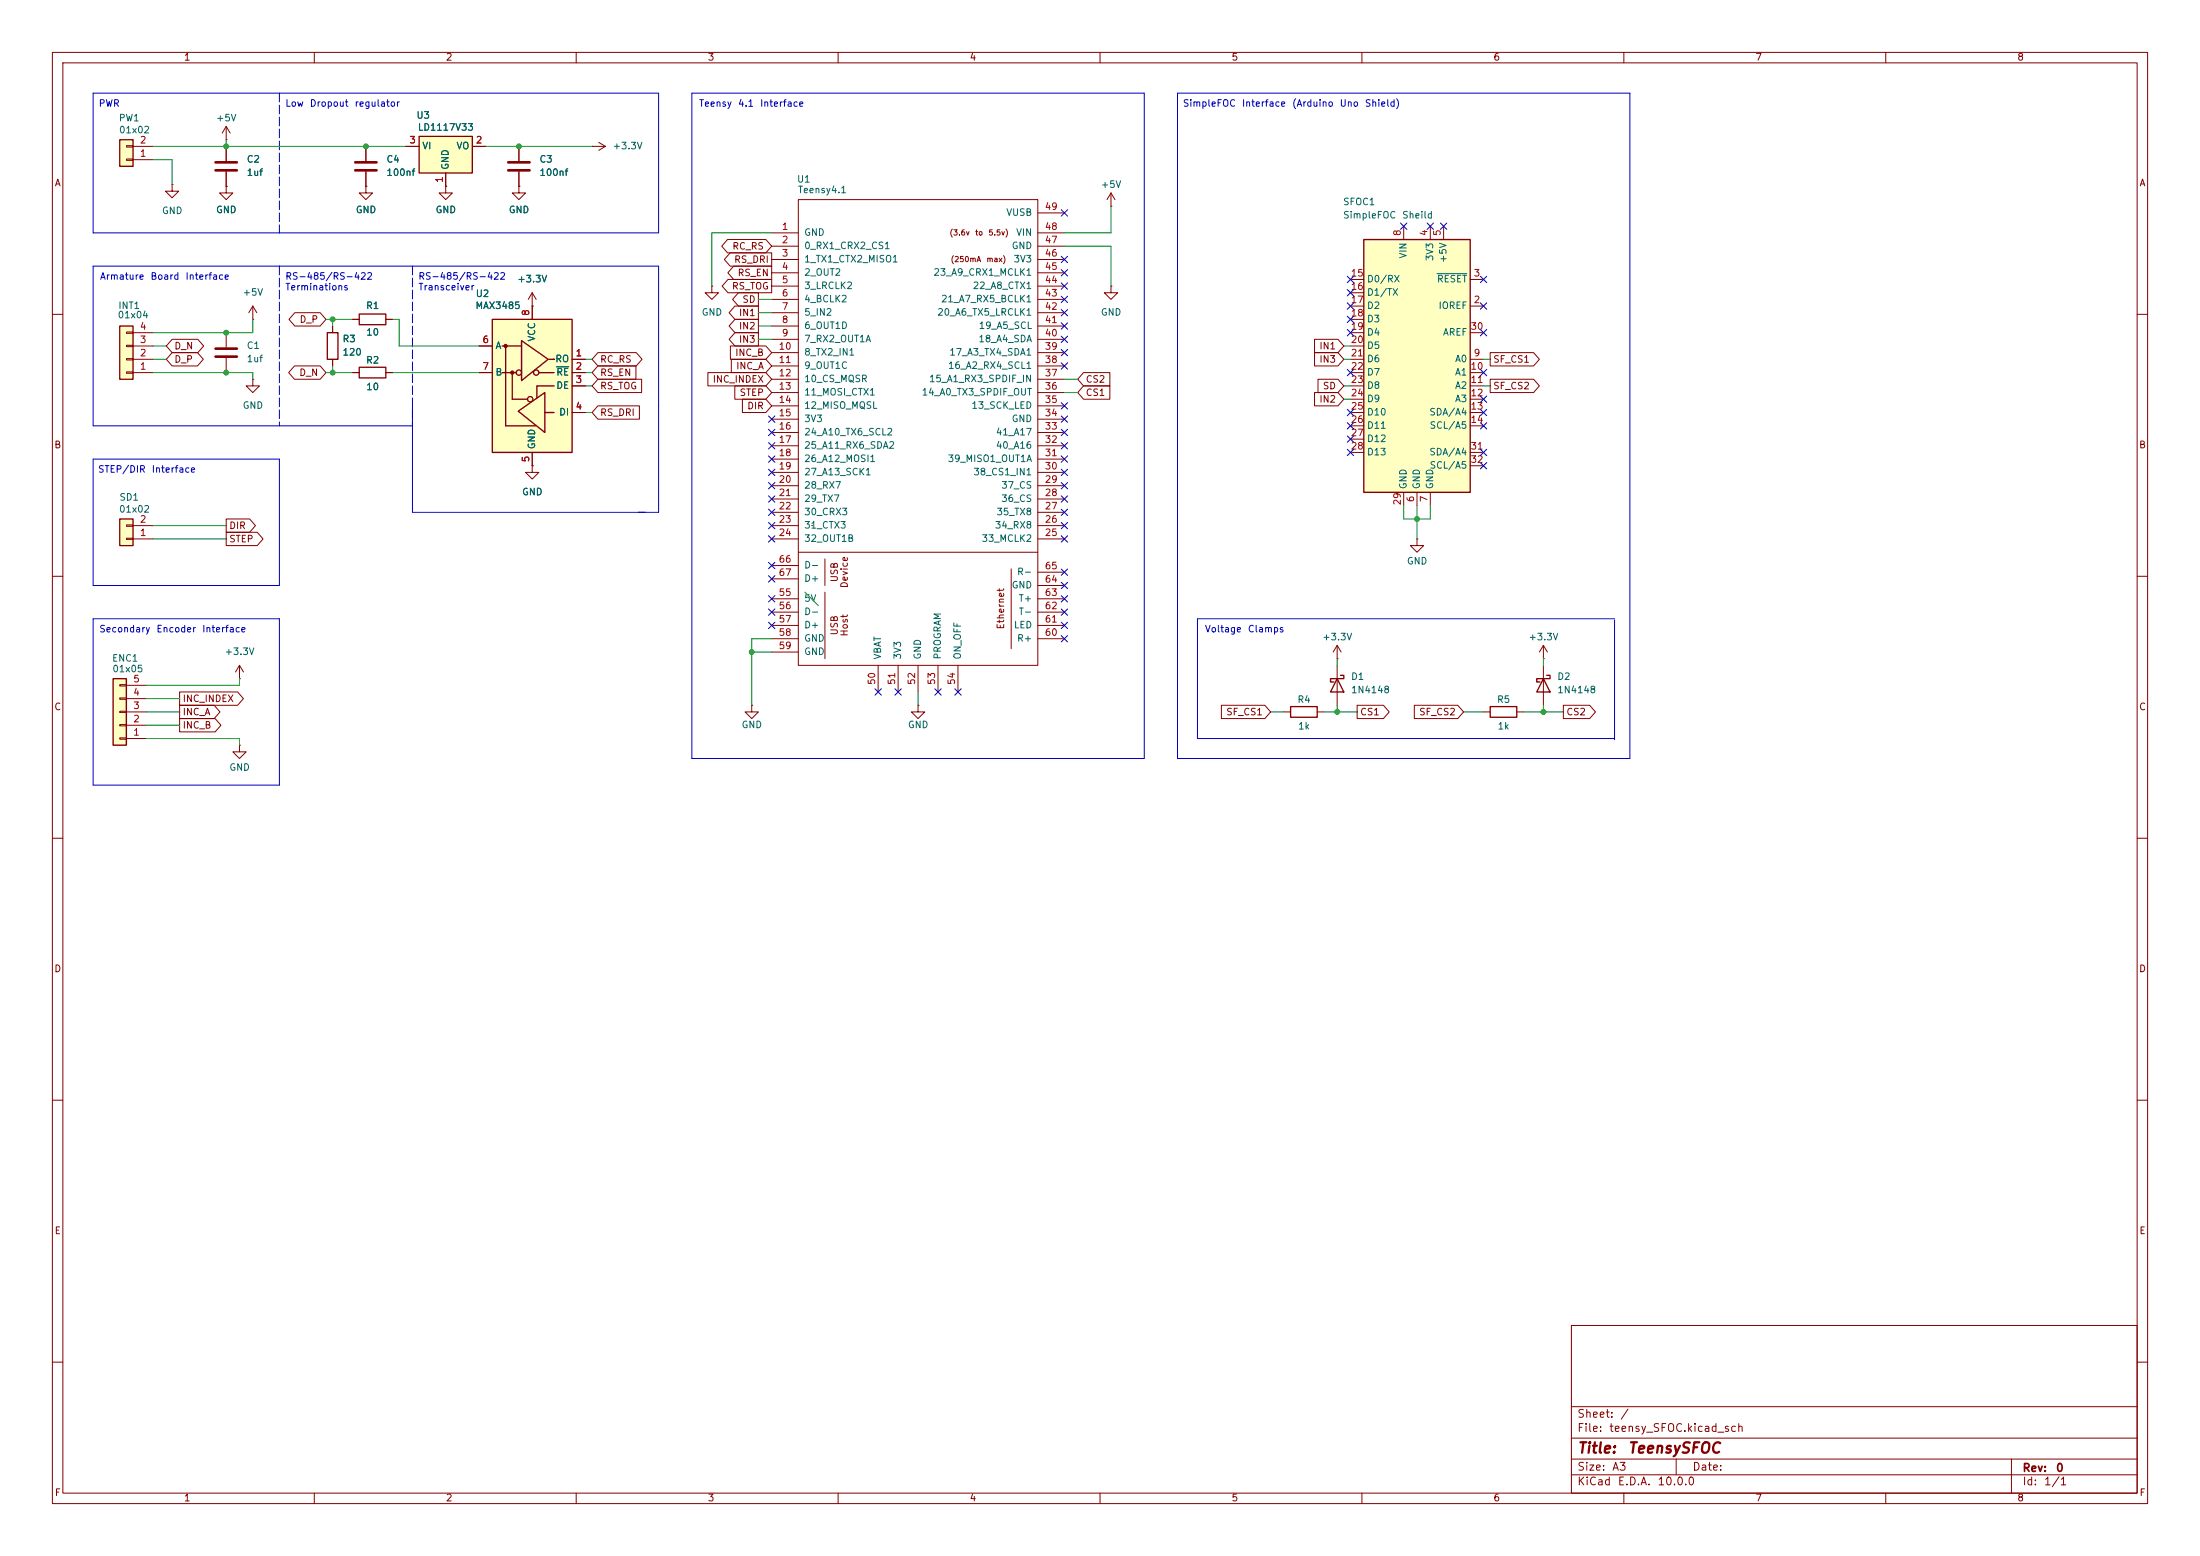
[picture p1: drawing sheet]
<svg xmlns="http://www.w3.org/2000/svg" width="420mm" height="297mm" viewBox="0 0 420 297" stroke-linecap="round" stroke-linejoin="round" font-family="sans-serif">
<g fill="none" stroke="#840000" stroke-width=".19">
<path d="M10 10h400v277h-400zM12 12h396v273h-396zM60 10v2M110 10v2M160 10v2M210 10v2M260 10v2M310 10v2M360 10v2M10 60h2M408 60h2M10 110h2"/>
<path d="M408 110h2M45.7 129.5h.1M45.7 127l-.7 1.3M45.7 127l.8 1.3M45.7 127v2.5M143.5 134.6v1.3h1.3l-1.3 1.3-1.3-1.3h1.3M143.5 134.6h.1M283.2 135.9h1.3M289.6 135.9h1.2M10 160h2M408 160h2M10 210h2"/>
<path d="M408 210h2M300 253h108v32h-108zM10 260h2M300 278.5h108M300 274.5h108M300 268.5h108M320 278.5v3M384 278.5v6.5M408 260h2M60 285v2M110 285v2M160 285v2"/>
<path d="M210 285v2M260 285v2M300 281.5h108M310 285v2M360 285v2"/>
</g>
<path d="M284.5 134.9h5.1v2h-5.1z" fill="none" stroke="#840000" stroke-width=".25"/>
<path d="M22.9 62.2h2.5v10.2h-2.5z" fill="#ffffc2"/>
<path d="M68.6 59.9h5.1v2.1h-5.1zM22.9 62.2h2.5v10.2h-2.5zM62.5 63.5h2v5.1h-2zM68.6 70.1h5.1v2h-5.1zM246.4 134.9h5.1v2h-5.1zM294.6 129.5l1.3 2.6h-2.5zM295.3 128.9h.6v.6h-2.5v.7h.6" fill="none" stroke="#840000" stroke-width=".25"/>
<g fill="none" stroke="#840000" stroke-width=".19">
<path d="M43.2 35.6v1.2h1.2l-1.2 1.3-1.3-1.3h1.3M43.2 35.6h.1M43.2 26.7h.1M43.2 24.1v2.6M43.2 27.9v2.8M43.2 32.8v2.8M43.2 24.1l-.8 1.3M43.2 24.1l.7 1.3M69.8 35.6v1.2h1.3l-1.3 1.3-1.2-1.3h1.2M69.8 35.6h.1M152.4 38.1h45.7v88.9h-45.7zM48.3 58.4l-.8 1.3"/>
<path d="M48.3 58.4l.7 1.3M48.3 58.4v2.6M147.3 54.6h5.1M147.3 57.2h5.1M147.3 59.7h5.1M147.3 52.1h5.1M147.3 49.5h5.1M147.3 47h5.1M147.3 44.5h5.1M198.1 54.6h5.1M198.1 57.2h5.1M198.1 59.7h5.1"/>
<path d="M198.1 52.1h5.1M198.1 49.5h5.1M198.1 47h5.1M198.1 44.5h5.1M198.1 40.6h5.1M24.1 71h1.3v.2h-1.3zM24.1 68.5h1.3v.2h-1.3zM24.1 65.9h1.3v.3h-1.3zM24.1 63.4h1.3v.2h-1.3zM25.4 71.1h3.8M25.4 68.6h3.8M25.4 66h3.8"/>
<path d="M25.4 63.5h3.8M43.2 63.5v2.8M43.2 68.3v2.8M48.3 72.4v1.3h1.2l-1.2 1.2-1.3-1.2h1.3M48.3 72.4h.1M48.3 61h.1M63.5 62.2v1.3M63.5 68.6v1.3M67.3 71.1h1.3M67.3 61h1.3M73.7 71.1h1.2M73.7 61h1.2"/>
<path d="M147.3 62.2h5.1M147.3 64.8h5.1M147.3 67.3h5.1M147.3 69.9h5.1M147.3 72.4h5.1M147.3 74.9h5.1M147.3 77.5h5.1M198.1 62.2h5.1M198.1 64.8h5.1M198.1 67.3h5.1M198.1 69.9h5.1M198.1 72.4h5.1"/>
<path d="M198.1 74.9h5.1M198.1 77.5h5.1M147.3 80h5.1M147.3 82.6h5.1M147.3 85.1h5.1M147.3 87.6h5.1M147.3 90.2h5.1M147.3 92.7h5.1M147.3 95.3h5.1M147.3 97.8h5.1M198.1 80h5.1M198.1 82.6h5.1"/>
<path d="M198.1 85.1h5.1M198.1 87.6h5.1M198.1 90.2h5.1M198.1 92.7h5.1M198.1 95.3h5.1M198.1 97.8h5.1M147.3 100.3h5.1M147.3 102.9h5.1M147.3 114.3h5.1M147.3 116.8h5.1M147.3 119.4h5.1M147.3 108h5.1"/>
<path d="M147.3 110.5h5.1M152.4 105.4h45.7M154.9 100.3h.1M157.5 106.7v5.1M157.5 113v12.7M193 108.6v15.2M198.1 100.3h5.1M198.1 102.9h5.1M198.1 114.3h5.1M198.1 116.8h5.1M198.1 119.4h5.1M198.1 111.8h5.1"/>
<path d="M198.1 109.2h5.1M147.3 121.9h5.1M147.3 124.5h5.1M167.6 127v5.1M171.4 127v5.1M175.3 134.6v1.3h1.2l-1.2 1.3-1.3-1.3h1.3M175.3 134.6h.1M175.3 127v5.1M179.1 127v5.1M182.9 127v5.1M198.1 121.9h5.1M245.1 135.9h1.3"/>
<path d="M251.5 135.9h1.2M294.6 127v7.6"/>
</g>
<path d="M41.1 31h4.1M41.1 32.5h4.1M41.1 66.5h4.1M41.1 68.1h4.1" fill="none" stroke="#840000" stroke-width=".51"/>
<path d="M22.9 26.7h2.5v5.1h-2.5z" fill="#ffffc2"/>
<path d="M22.9 26.7h2.5v5.1h-2.5z" fill="none" stroke="#840000" stroke-width=".25"/>
<path d="M24.1 30.4h1.3v.2h-1.3zM24.1 27.8h1.3v.3h-1.3zM25.4 30.5h3.8M25.4 27.9h3.8M32.9 35.2v1.3h1.2l-1.2 1.3-1.3-1.3h1.3M32.9 35.2h.1" fill="none" stroke="#840000" stroke-width=".19"/>
<path d="M22.9 99.1h2.5v5h-2.5z" fill="#ffffc2"/>
<path d="M22.9 99.1h2.5v5h-2.5z" fill="none" stroke="#840000" stroke-width=".25"/>
<path d="M24.1 102.7h1.3v.3h-1.3zM24.1 100.2h1.3v.3h-1.3zM25.4 102.9h3.8M25.4 100.3h3.8M294.6 125.7h.1M294.6 123.2l.8 1.3M294.6 123.2l-.7 1.3M294.6 123.2v2.5M45.7 142.2v1.3h1.3l-1.3 1.3-1.3-1.3h1.3M45.7 142.2h.1" fill="none" stroke="#840000" stroke-width=".19"/>
<path d="M80 26h10.2v7h-10.2z" fill="#ffffc2"/>
<path d="M80 26h10.2v7h-10.2z" fill="none" stroke="#840000" stroke-width=".25"/>
<g fill="none" stroke="#840000" stroke-width=".19">
<path d="M69.8 27.9v2.8M69.8 32.8v2.8M77.5 27.9h2.5M85.1 35.6v1.2h1.3l-1.3 1.3-1.3-1.3h1.3M85.1 35.6h.1M85.1 33v2.6M90.2 27.9h2.5M99.1 35.6v1.2h1.2l-1.2 1.3-1.3-1.3h1.3M99.1 35.6h.1M212.1 39.4h.1M212.1 36.8l-.8 1.3M212.1 36.8l.8 1.3"/>
<path d="M212.1 36.8v2.6M135.9 54.6v1.3h1.3l-1.3 1.3-1.3-1.3h1.3M135.9 54.6h.1M212.1 54.6v1.3h1.3l-1.3 1.3-1.3-1.3h1.3M212.1 54.6h.1M270.5 102.9v1.2h1.3l-1.3 1.3-1.3-1.3h1.3M270.5 102.9h.1"/>
</g>
<path d="M67.8 31h4.1M67.8 32.5h4.1" fill="none" stroke="#840000" stroke-width=".51"/>
<path d="M260.3 45.7h20.4v48.3h-20.4z" fill="#ffffc2"/>
<path d="M260.3 45.7h20.4v48.3h-20.4z" fill="none" stroke="#840000" stroke-width=".25"/>
<g fill="none" stroke="#840000" stroke-width=".19">
<path d="M99.1 27.9v2.8M99.1 32.8v2.8M113 27.9h.1M113 27.9h2.6M114.3 27.2l1.3 .7M115.6 27.9l-1.3 .8M257.8 58.4h2.5M257.8 53.3h2.5M257.8 55.9h2.5M268 43.2v2.5M273 43.2v2.5M275.6 43.2v2.5"/>
<path d="M280.7 58.4h2.5M280.7 53.3h2.5M257.8 68.6h2.5M257.8 71.1h2.5M257.8 73.7h2.5M257.8 76.2h2.5M257.8 78.7h2.5M257.8 61h2.5M257.8 63.5h2.5M257.8 66h2.5M280.7 68.6h2.5M280.7 71.1h2.5"/>
<path d="M280.7 73.7h2.5M280.7 76.2h2.5M280.7 78.7h2.5M280.7 63.5h2.5M257.8 81.3h2.5M257.8 83.8h2.5M257.8 86.4h2.5M268 94v2.5M270.5 94v2.5M273 94v2.5M280.7 81.3h2.5M280.7 86.4h2.5"/>
<path d="M280.7 88.9h2.5M255.3 125.7h.1M255.3 123.2l.7 1.3M255.3 123.2l-.8 1.3M255.3 123.2v2.5"/>
</g>
<path d="M274.3 52.2h5.7" fill="none" stroke="#006464" stroke-width=".19"/>
<path d="M97 31h4.1M97 32.5h4.1" fill="none" stroke="#840000" stroke-width=".51"/>
<path d="M21.6 129.5h2.5v12.7h-2.5z" fill="#ffffc2"/>
<path d="M21.6 129.5h2.5v12.7h-2.5z" fill="none" stroke="#840000" stroke-width=".25"/>
<path d="M22.9 138.3h1.2v.3h-1.2zM22.9 135.8h1.2v.2h-1.2zM22.9 133.2h1.2v.3h-1.2zM22.9 130.7h1.2v.2h-1.2zM24.1 138.4h3.8M24.1 135.9h3.8M24.1 133.4h3.8M24.1 130.8h3.8M22.9 140.8h1.2v.3h-1.2zM24.1 141h3.8" fill="none" stroke="#840000" stroke-width=".19"/>
<path d="M94 61h15.2v25.4h-15.2z" fill="#ffffc2"/>
<g fill="none" stroke="#840000" stroke-width=".25">
<path d="M94 61h15.2v25.4h-15.2zM95.9 71.1h2.7M95.9 66h3.7M96.5 66v15.3h5.7M97.8 71.1v5.1h2.9M98.9 78.5l5.1-3.6v7.7zM99.6 65l5 3.6-5 4zM102.9 71.1h2.9M104.1 78.7h1.7M104.8 68.6h1h-.1M105.8 73.7h-3.3v2.2M255.3 129.5l1.2 2.6h-2.5z"/>
<path d="M255.9 128.9h.6v.6h-2.5v.7h.6"/>
<circle cx="99.1" cy="71.1" r=".51"/>
<circle cx="101.2" cy="76.2" r=".51"/>
<circle cx="102.4" cy="71.1" r=".51"/>
</g>
<g fill="#840000" stroke="#840000" stroke-width=".25">
<circle cx="97.8" cy="71.1" r=".28"/>
<circle cx="96.5" cy="66" r=".28"/>
</g>
<g fill="none" stroke="#840000" stroke-width=".19">
<path d="M43.2 35.6h.1M43.2 27.9v2.8M43.2 32.8v2.8M69.8 35.6h.1M69.8 27.9v2.8M69.8 32.8v2.8M77.5 27.9h2.5M85.1 35.6h.1M85.1 33v2.6M90.2 27.9h2.5M99.1 35.6h.1M99.1 27.9v2.8"/>
<path d="M99.1 32.8v2.8M56.3 59.7h4.8l1.1 1.3-1.1 1.2h-4.8l-1.1-1.2zM101.6 58.4h.1M101.6 55.9v5.1M101.6 55.9l-.8 1.3M101.6 55.9l.8 1.3M138.9 45.7h7.3l1.1 1.3-1.1 1.3h-7.3l-1.1-1.3zM139 53.3h8.3v2.6h-8.3l-1.1-1.3zM139.4 48.3h7.9v2.5h-7.9l-1.1-1.3zM140.1 50.8h7.2v2.5h-7.2l-1.2-1.2zM140.3 58.4h4.5v2.6h-4.5l-1.1-1.3zM141 55.9h3.8v2.5h-3.8l-1.1-1.2z"/>
<path d="M32.9 67.3h4.8l1.1 1.3-1.1 1.3h-4.8l-1.2-1.3zM32.9 64.8h4.9l1.1 1.2-1.1 1.3h-4.9l-1.2-1.3zM56.2 69.8h4.9l1.1 1.3-1.1 1.3h-4.9l-1.1-1.3zM63.5 62.2v1.3M63.5 68.6v1.3M67.3 71.1h1.3M67.3 61h1.3M73.7 71.1h1.2M73.7 61h1.2M91.4 71.1h2.6M91.4 66h2.6M109.2 68.6h2.6"/>
<path d="M109.2 71.1h2.6M109.2 73.7h2.6M109.2 78.7h2.6M114.1 69.8h7.3v2.6h-7.3l-1.1-1.3zM114.1 67.3h7.4l1.1 1.3-1.1 1.3h-7.4l-1.1-1.3zM114.1 72.4h8.4v2.5h-8.4l-1.1-1.2zM114.1 77.5h8v2.5h-8l-1.1-1.3zM135.1 71.1h11.1l1.1 1.3-1.1 1.3h-11.1zM139.4 66h6.8l1.1 1.3-1.1 1.3h-6.8zM139.6 68.6h6.6l1.1 1.3-1.1 1.2h-6.6zM140.3 73.7h5.9l1.1 1.2-1.1 1.3h-5.9zM140.3 61h4.5v2.5h-4.5l-1.1-1.3z"/>
<path d="M140.3 63.5h4.5v2.5h-4.5l-1.1-1.2zM141.7 76.2h4.5l1.1 1.3-1.1 1.2h-4.5zM206.9 73.7h5v2.5h-5l-1.2-1.3zM206.9 71.1h5v2.6h-5l-1.2-1.3zM250.9 64.8h4.5l1.1 1.2-1.1 1.3h-4.5zM250.9 67.3h4.5l1.1 1.3-1.1 1.3h-4.5zM250.9 74.9h4.5l1.1 1.3-1.1 1.3h-4.5zM251.6 72.4h3.8l1.1 1.3-1.1 1.2h-3.8zM284.5 67.3h8.3l1.1 1.3-1.1 1.3h-8.3zM284.5 72.4h8.3l1.1 1.3-1.1 1.2h-8.3zM43.2 99.1h4.5l1.1 1.2-1.1 1.3h-4.5zM101.6 88.9v1.3h1.3l-1.3 1.2-1.3-1.2h1.3"/>
<path d="M101.6 88.9h.1M101.6 86.4v2.5M43.2 101.6h5.9l1.1 1.3-1.1 1.2h-5.9zM34.3 137.2h6.8l1.1 1.2-1.1 1.3h-6.8zM34.3 134.6h6.6l1.1 1.3-1.1 1.3h-6.6zM34.3 132.1h11.1l1.1 1.3-1.1 1.2h-11.1zM233.2 134.6h8.3l1.1 1.3-1.1 1.3h-8.3zM255.3 127v7.6M259.1 134.6h5l1.1 1.3-1.1 1.3h-5zM270 134.6h8.3l1.1 1.3-1.1 1.3h-8.3zM298.4 134.6h5.1l1.1 1.3-1.1 1.3h-5.1z"/>
</g>
<path d="M106.2 70h2.4" fill="none" stroke="#006464" stroke-width=".19"/>
<path d="M17.8 17.8h107.9v26.7h-107.9zM132.1 17.8h86.3v127h-86.3zM224.8 17.8h86.3v127h-86.3zM78.7 77.5v20.3h47v-47h-107.9v30.5h60.9M17.8 87.6h35.5v24.2h-35.5zM17.8 118.1h35.5v31.8h-35.5zM308.2 118.3v22.9M308.2 118.1h-79.6v22.9h79.6" fill="none" stroke="#0000c2" stroke-width=".19"/>
<path d="M53.3 17.8v26.7M53.3 50.8v30.5M78.7 50.8v30.5" fill="none" stroke="#0000c2" stroke-width=".19" stroke-dasharray="1.7 .6"/>
<g fill="none" stroke="#009600" stroke-width=".19">
<path d="M29.2 27.9h48.3M29.2 30.5h3.7v4.7M43.2 26.7v1.2M92.7 27.9h20.3M212.1 39.4v5.1h-8.9M144.8 59.7h2.5M144.8 57.2h2.5M147.3 44.5h-11.4v10.1M203.2 47h8.9v7.6M29.2 68.6h2.5M29.2 66h2.5M29.2 71.1h19.1v1.3"/>
<path d="M48.3 61v2.5h-19.1M62.2 61h5.1M62.2 71.1h5.1M63.5 61v1.2M63.5 69.9v1.2M74.9 61h1.3v5h15.2M74.9 71.1h16.5M111.8 68.6h1.2M111.8 73.7h1.2M111.8 71.1h1.2M111.8 78.7h1.2M144.8 62.2h2.5"/>
<path d="M144.8 64.8h2.5M203.2 72.4h2.5M203.2 74.9h2.5M256.5 68.6h1.3M256.5 66h1.3M256.5 73.7h1.3M256.5 76.2h1.3M283.2 68.6h1.3M283.2 73.7h1.3M268 96.5v2.6h5v-2.6M270.5 96.5v6.4M29.2 102.9h14"/>
<path d="M29.2 100.3h14M153.7 113l2.5 2.6M27.9 135.9h6.4M27.9 138.4h6.4M27.9 133.4h6.4M45.7 129.5v1.3h-17.8M143.5 124.5h3.8M147.3 121.9h-3.8v12.7M175.3 132.1v2.5M242.6 135.9h2.5M252.7 135.9h6.4M255.3 125.7v1.3"/>
<path d="M255.3 134.6v1.3M279.4 135.9h3.8M290.8 135.9h7.6M294.6 125.7v1.3M294.6 134.6v1.3M27.9 141h17.8v1.2"/>
</g>
<g fill="none" stroke="#000084" stroke-width=".19">
<path d="M202.6 59.1l1.2 1.2M202.6 56.5l1.2 1.3M202.6 51.5l1.2 1.2M202.6 54l1.2 1.2M202.6 48.9l1.2 1.2M202.6 40l1.2 1.2M203.8 54l-1.2 1.2M203.8 59.1l-1.2 1.2M203.8 56.5l-1.2 1.3M203.8 51.5l-1.2 1.2M203.8 48.9l-1.2 1.2M203.8 40l-1.2 1.2"/>
<path d="M257.2 57.8l1.2 1.2M257.2 52.7l1.2 1.2M257.2 55.3l1.2 1.2M258.4 52.7l-1.2 1.2M258.4 57.8l-1.2 1.2M258.4 55.3l-1.2 1.2M267.4 42.6l1.2 1.2M268.6 42.6l-1.2 1.2M272.4 42.6l1.3 1.2M273.7 42.6l-1.3 1.2M275 42.6l1.2 1.2M276.2 42.6l-1.2 1.2"/>
<path d="M282.6 52.7l1.2 1.2M282.6 57.8l1.2 1.2M283.8 52.7l-1.2 1.2M283.8 57.8l-1.2 1.2M146.7 79.4l1.2 1.2M147.9 79.4l-1.2 1.2M202.6 61.6l1.2 1.2M202.6 76.9l1.2 1.2M202.6 79.4l1.2 1.2M202.6 64.2l1.2 1.2M202.6 69.2l1.2 1.3M202.6 66.7l1.2 1.2"/>
<path d="M203.8 61.6l-1.2 1.2M203.8 76.9l-1.2 1.2M203.8 79.4l-1.2 1.2M203.8 64.2l-1.2 1.2M203.8 69.2l-1.2 1.3M203.8 66.7l-1.2 1.2M257.2 60.4l1.2 1.2M257.2 62.9l1.2 1.2M257.2 70.5l1.2 1.2M257.2 78.1l1.2 1.2M258.4 78.1l-1.2 1.2M258.4 60.4l-1.2 1.2"/>
<path d="M258.4 62.9l-1.2 1.2M258.4 70.5l-1.2 1.2M282.6 62.9l1.2 1.2M282.6 78.1l1.2 1.2M282.6 70.5l1.2 1.2M282.6 75.6l1.2 1.2M283.8 62.9l-1.2 1.2M283.8 78.1l-1.2 1.2M283.8 70.5l-1.2 1.2M283.8 75.6l-1.2 1.2M146.7 99.7l1.2 1.2M146.7 89.6l1.2 1.2"/>
<path d="M146.7 94.6l1.2 1.3M146.7 92.1l1.2 1.2M146.7 97.2l1.2 1.2M146.7 84.5l1.2 1.2M146.7 81.9l1.2 1.3M146.7 87l1.2 1.2M147.9 99.7l-1.2 1.2M147.9 89.6l-1.2 1.2M147.9 94.6l-1.2 1.3M147.9 92.1l-1.2 1.2M147.9 97.2l-1.2 1.2M147.9 84.5l-1.2 1.2"/>
<path d="M147.9 81.9l-1.2 1.3M147.9 87l-1.2 1.2M202.6 94.6l1.2 1.3M202.6 99.7l1.2 1.2M202.6 97.2l1.2 1.2M202.6 81.9l1.2 1.3M202.6 84.5l1.2 1.2M202.6 89.6l1.2 1.2M202.6 87l1.2 1.2M202.6 92.1l1.2 1.2M203.8 94.6l-1.2 1.3M203.8 99.7l-1.2 1.2"/>
<path d="M203.8 97.2l-1.2 1.2M203.8 81.9l-1.2 1.3M203.8 84.5l-1.2 1.2M203.8 89.6l-1.2 1.2M203.8 87l-1.2 1.2M203.8 92.1l-1.2 1.2M257.2 80.7l1.2 1.2M257.2 83.2l1.2 1.2M257.2 85.8l1.2 1.2M258.4 80.7l-1.2 1.2M258.4 83.2l-1.2 1.2M258.4 85.8l-1.2 1.2"/>
<path d="M282.6 88.3l1.2 1.2M282.6 85.8l1.2 1.2M282.6 80.7l1.2 1.2M283.8 88.3l-1.2 1.2M283.8 85.8l-1.2 1.2M283.8 80.7l-1.2 1.2M146.7 102.3l1.2 1.2M146.7 116.2l1.2 1.2M146.7 113.7l1.2 1.2M146.7 109.9l1.2 1.2M146.7 107.3l1.2 1.3M146.7 118.8l1.2 1.2"/>
<path d="M147.9 102.3l-1.2 1.2M147.9 116.2l-1.2 1.2M147.9 113.7l-1.2 1.2M147.9 109.9l-1.2 1.2M147.9 107.3l-1.2 1.3M147.9 118.8l-1.2 1.2M202.6 108.6l1.2 1.2M202.6 111.2l1.2 1.2M202.6 113.7l1.2 1.2M202.6 116.2l1.2 1.2M202.6 102.3l1.2 1.2M202.6 118.8l1.2 1.2"/>
<path d="M203.8 108.6l-1.2 1.2M203.8 111.2l-1.2 1.2M203.8 113.7l-1.2 1.2M203.8 116.2l-1.2 1.2M203.8 102.3l-1.2 1.2M203.8 118.8l-1.2 1.2M167 131.5l1.2 1.2M168.2 131.5l-1.2 1.2M170.8 131.5l1.3 1.2M172.1 131.5l-1.3 1.2M178.5 131.5l1.2 1.2M179.7 131.5l-1.2 1.2"/>
<path d="M182.3 131.5l1.2 1.2M183.5 131.5l-1.2 1.2M202.6 121.3l1.2 1.2M203.8 121.3l-1.2 1.2"/>
</g>
<g fill="#009600" stroke="#009600" stroke-width=".19">
<circle cx="270.5" cy="99.1" r=".46"/>
<circle cx="255.3" cy="135.9" r=".46"/>
<circle cx="294.6" cy="135.9" r=".46"/>
<circle cx="69.8" cy="27.9" r=".46"/>
<circle cx="99.1" cy="27.9" r=".46"/>
<circle cx="63.5" cy="61" r=".46"/>
<circle cx="63.5" cy="71.1" r=".46"/>
<circle cx="143.5" cy="124.5" r=".46"/>
<circle cx="43.2" cy="63.5" r=".46"/>
<circle cx="43.2" cy="71.1" r=".46"/>
<circle cx="43.2" cy="27.9" r=".46"/>
</g>
<g font-size="2" fill="#840000">
<text x="301" y="277.9">Title:</text>
<text x="310.6" y="277.9">TeensySFOC</text>
</g>
<g font-size="1.5" fill="#840000">
<text x="301" y="273.7">File:</text>
<text x="301" y="271">Sheet:</text>
<text x="307.1" y="273.7">teensy_SFOC.kicad_sch</text>
<text x="309.2" y="271">/</text>
<text x="301" y="281.1">Size:</text>
<text x="307.6" y="281.1">A3</text>
<text x="323" y="281.1">Date:</text>
<text x="386" y="281.3">Rev:</text>
<text x="392.4" y="281.3">0</text>
<text x="301" y="283.9">KiCad</text>
<text x="308.7" y="283.9">E.D.A.</text>
<text x="316.3" y="283.9">10.0.0</text>
<text x="386" y="283.9">Id:</text>
<text x="390.1" y="283.9">1/1</text>
</g>
<g font-size="1.3" fill="#840000">
<text x="35" y="11.9">1</text>
<text x="85" y="11.9">2</text>
<text x="135" y="11.9">3</text>
<text x="185" y="11.9">4</text>
<text x="235" y="11.9">5</text>
<text x="285" y="11.9">6</text>
<text x="335" y="11.9">7</text>
<text x="385" y="11.9">8</text>
<text x="10.3" y="35.9">A</text>
<text x="408.3" y="35.9">A</text>
<text x="139.7" y="47.9">RC_RS</text>
<text x="140" y="50.5">RS_DRI</text>
<text x="140.7" y="53">RS_EN</text>
<text x="139.6" y="55.6">RS_TOG</text>
<text x="141.6" y="58.1">SD</text>
<text x="57.1" y="61.9">D_P</text>
<text x="141" y="63.2">IN2</text>
<text x="141" y="60.6">IN1</text>
<text x="141" y="65.7">IN3</text>
<text x="33.2" y="69.5">D_P</text>
<text x="33.2" y="67">D_N</text>
<text x="114.5" y="69.5">RC_RS</text>
<text x="140.2" y="68.3">INC_B</text>
<text x="140.4" y="70.8">INC_A</text>
<text x="251.8" y="67">IN1</text>
<text x="251.8" y="69.5">IN3</text>
<text x="285" y="69.5">SF_CS1</text>
<text x="57" y="72.1">D_N</text>
<text x="114.5" y="72.1">RS_EN</text>
<text x="114.5" y="74.6">RS_TOG</text>
<text x="136" y="73.3">INC_INDEX</text>
<text x="141.1" y="75.9">STEP</text>
<text x="207.2" y="75.9">CS1</text>
<text x="207.2" y="73.3">CS2</text>
<text x="251.8" y="77.2">IN2</text>
<text x="252.4" y="74.6">SD</text>
<text x="285" y="74.6">SF_CS2</text>
<text x="114.5" y="79.7">RS_DRI</text>
<text x="142.5" y="78.4">DIR</text>
<text x="10.3" y="85.9">B</text>
<text x="408.2" y="85.9">B</text>
<text x="43.7" y="101.3">DIR</text>
<text x="43.7" y="103.8">STEP</text>
<text x="160.2" y="111.2" transform="rotate(-90 160.2 111.2)">USB</text>
<text x="162.2" y="112.4" transform="rotate(-90 162.2 112.4)">Device</text>
<text x="160.2" y="121.4" transform="rotate(-90 160.2 121.4)">USB</text>
<text x="162.2" y="121.6" transform="rotate(-90 162.2 121.6)">Host</text>
<text x="192" y="120.2" transform="rotate(-90 192 120.2)">Ethernet</text>
<text x="10.3" y="135.9">C</text>
<text x="34.8" y="136.8">INC_A</text>
<text x="34.8" y="134.3">INC_INDEX</text>
<text x="234" y="136.8">SF_CS1</text>
<text x="259.6" y="136.8">CS1</text>
<text x="270.8" y="136.8">SF_CS2</text>
<text x="298.9" y="136.8">CS2</text>
<text x="408.2" y="135.9">C</text>
<text x="34.8" y="139.4">INC_B</text>
<text x="10.3" y="185.9">D</text>
<text x="408.2" y="185.9">D</text>
<text x="10.3" y="235.9">E</text>
<text x="408.3" y="235.9">E</text>
<text x="10.3" y="285.9">F</text>
<text x="35" y="286.9">1</text>
<text x="85" y="286.9">2</text>
<text x="135" y="286.9">3</text>
<text x="185" y="286.9">4</text>
<text x="235" y="286.9">5</text>
<text x="285" y="286.9">6</text>
<text x="335" y="286.9">7</text>
<text x="385" y="286.9">8</text>
<text x="408.3" y="285.9">F</text>
</g>
<g font-size="1.3" fill="#0000c2">
<text x="18.7" y="20.7">PWR</text>
<text x="54.4" y="20.7">Low</text>
<text x="59" y="20.7">Dropout</text>
<text x="67.6" y="20.7">regulator</text>
<text x="133.3" y="20.7">Teensy</text>
<text x="140.8" y="20.7">4.1</text>
<text x="145" y="20.7">Interface</text>
<text x="225.7" y="20.7">SimpleFOC</text>
<text x="237" y="20.7">Interface</text>
<text x="246.6" y="20.7">(Arduino</text>
<text x="255.6" y="20.7">Uno</text>
<text x="260.4" y="20.7">Shield)</text>
<text x="19" y="53.7">Armature</text>
<text x="28.6" y="53.7">Board</text>
<text x="35.3" y="53.7">Interface</text>
<text x="54.4" y="53.7">RS-485/RS-422</text>
<text x="79.8" y="53.7">RS-485/RS-422</text>
<text x="54.4" y="55.7">Terminations</text>
<text x="79.8" y="55.7">Transceiver</text>
<text x="18.6" y="90.5">STEP/DIR</text>
<text x="28.9" y="90.5">Interface</text>
<text x="18.8" y="121">Secondary</text>
<text x="29.8" y="121">Encoder</text>
<text x="38.5" y="121">Interface</text>
<text x="229.9" y="121">Voltage</text>
<text x="238.1" y="121">Clamps</text>
</g>
<g font-size="1.3" fill="#006464">
<text x="22.6" y="23.5">PW1</text>
<text x="41.1" y="23.5">+5V</text>
<text x="79.4" y="23">U3</text>
<text x="22.6" y="25.8">01x02</text>
<text x="79.7" y="25.2">LD1117V33</text>
<text x="80.5" y="28.8">VI</text>
<text x="87" y="28.8">VO</text>
<text x="116.8" y="28.8">+3.3V</text>
<text x="47" y="31.3">C2</text>
<text x="47" y="33.9">1uf</text>
<text x="73.7" y="31.3">C4</text>
<text x="73.7" y="33.9">100nf</text>
<text x="86" y="32.5" transform="rotate(-90 86 32.5)">GND</text>
<text x="102.9" y="31.3">C3</text>
<text x="102.9" y="33.9">100nf</text>
<text x="152" y="35.2">U1</text>
<text x="30.8" y="41.2">GND</text>
<text x="41.1" y="41">GND</text>
<text x="67.8" y="41">GND</text>
<text x="83.1" y="41">GND</text>
<text x="97" y="41">GND</text>
<text x="152.2" y="37.2">Teensy4.1</text>
<text x="192" y="41.5">VUSB</text>
<text x="210.1" y="36.2">+5V</text>
<text x="256.3" y="39.5">SFOC1</text>
<text x="153.4" y="45.3">GND</text>
<text x="153.4" y="47.9">0_RX1_CRX2_CS1</text>
<text x="193" y="47.9">GND</text>
<text x="193.9" y="45.3">VIN</text>
<text x="256.3" y="42">SimpleFOC</text>
<text x="267.6" y="42">Sheild</text>
<text x="153.4" y="50.4">1_TX1_CTX2_MISO1</text>
<text x="153.4" y="52.9">2_OUT2</text>
<text x="178.1" y="52.9">23_A9_CRX1_MCLK1</text>
<text x="193.4" y="50.4">3V3</text>
<text x="268.8" y="49.5" transform="rotate(-90 268.8 49.5)">VIN</text>
<text x="273.9" y="49.9" transform="rotate(-90 273.9 49.9)">3V3</text>
<text x="276.5" y="50.3" transform="rotate(-90 276.5 50.3)">+5V</text>
<text x="22.5" y="59.3">INT1</text>
<text x="46.2" y="56.7">+5V</text>
<text x="69.8" y="59.3">R1</text>
<text x="90.7" y="59.3">MAX3485</text>
<text x="90.7" y="57">U2</text>
<text x="98.7" y="54.2">+3.3V</text>
<text x="153.4" y="55.5">3_LRCLK2</text>
<text x="153.4" y="58">4_BCLK2</text>
<text x="179.5" y="58">21_A7_RX5_BCLK1</text>
<text x="185.6" y="55.5">22_A8_CTX1</text>
<text x="260.9" y="54.2">D0/RX</text>
<text x="260.9" y="56.7">D1/TX</text>
<text x="260.9" y="59.3">D2</text>
<text x="274.2" y="54.2">RESET</text>
<text x="274.5" y="59.3">IOREF</text>
<text x="22.4" y="61.1">01x04</text>
<text x="65.3" y="65.6">R3</text>
<text x="69.8" y="64.4">10</text>
<text x="102.5" y="65.3" transform="rotate(-90 102.5 65.3)">VCC</text>
<text x="133.9" y="60.6">GND</text>
<text x="153.4" y="60.6">5_IN2</text>
<text x="153.4" y="63.1">6_OUT1D</text>
<text x="153.4" y="65.6">7_RX2_OUT1A</text>
<text x="178.8" y="60.6">20_A6_TX5_LRCLK1</text>
<text x="186.7" y="65.6">18_A4_SDA</text>
<text x="186.7" y="63.1">19_A5_SCL</text>
<text x="210.1" y="60.6">GND</text>
<text x="260.9" y="61.8">D3</text>
<text x="260.9" y="64.4">D4</text>
<text x="275.4" y="64.4">AREF</text>
<text x="47" y="66.9">C1</text>
<text x="47" y="69.4">1uf</text>
<text x="65.3" y="68.2">120</text>
<text x="69.8" y="69.7">R2</text>
<text x="94.5" y="66.9">A</text>
<text x="94.5" y="72">B</text>
<text x="105.9" y="69.4">RO</text>
<text x="106.1" y="72">RE</text>
<text x="153.4" y="68.2">8_TX2_IN1</text>
<text x="153.4" y="70.7">9_OUT1C</text>
<text x="180.9" y="70.7">16_A2_RX4_SCL1</text>
<text x="181.1" y="68.2">17_A3_TX4_SDA1</text>
<text x="260.9" y="66.9">D5</text>
<text x="260.9" y="69.4">D6</text>
<text x="260.9" y="72">D7</text>
<text x="277.7" y="69.4">A0</text>
<text x="277.7" y="72">A1</text>
<text x="69.8" y="74.8">10</text>
<text x="106.1" y="74.5">DE</text>
<text x="153.4" y="73.3">10_CS_MQSR</text>
<text x="153.4" y="75.8">11_MOSI_CTX1</text>
<text x="175.9" y="75.8">14_A0_TX3_SPDIF_OUT</text>
<text x="177.2" y="73.3">15_A1_RX3_SPDIF_IN</text>
<text x="260.9" y="74.5">D8</text>
<text x="260.9" y="77.1">D9</text>
<text x="277.7" y="74.5">A2</text>
<text x="277.7" y="77.1">A3</text>
<text x="46.2" y="78.3">GND</text>
<text x="106.6" y="79.6">DI</text>
<text x="153.4" y="78.3">12_MISO_MQSL</text>
<text x="153.4" y="80.9">3V3</text>
<text x="153.4" y="83.4">24_A10_TX6_SCL2</text>
<text x="185.3" y="78.3">13_SCK_LED</text>
<text x="190" y="83.4">41_A17</text>
<text x="193" y="80.9">GND</text>
<text x="260.9" y="79.6">D10</text>
<text x="260.9" y="82.1">D11</text>
<text x="272.8" y="79.6">SDA/A4</text>
<text x="272.8" y="82.1">SCL/A5</text>
<text x="102.5" y="85.9" transform="rotate(-90 102.5 85.9)">GND</text>
<text x="153.4" y="86">25_A11_RX6_SDA2</text>
<text x="153.4" y="88.5">26_A12_MOSI1</text>
<text x="180.8" y="88.5">39_MISO1_OUT1A</text>
<text x="190" y="86">40_A16</text>
<text x="260.9" y="84.7">D12</text>
<text x="260.9" y="87.2">D13</text>
<text x="272.8" y="87.2">SDA/A4</text>
<text x="272.8" y="89.8">SCL/A5</text>
<text x="22.7" y="95.9">SD1</text>
<text x="99.6" y="94.8">GND</text>
<text x="153.4" y="91">27_A13_SCK1</text>
<text x="153.4" y="93.6">28_RX7</text>
<text x="185.7" y="91">38_CS1_IN1</text>
<text x="191" y="93.6">37_CS</text>
<text x="268.8" y="93.5" transform="rotate(-90 268.8 93.5)">GND</text>
<text x="271.4" y="93.5" transform="rotate(-90 271.4 93.5)">GND</text>
<text x="273.9" y="93.5" transform="rotate(-90 273.9 93.5)">GND</text>
<text x="22.6" y="98.1">01x02</text>
<text x="153.4" y="96.1">29_TX7</text>
<text x="153.4" y="98.7">30_CRX3</text>
<text x="153.4" y="101.2">31_CTX3</text>
<text x="189.8" y="101.2">34_RX8</text>
<text x="190.1" y="98.7">35_TX8</text>
<text x="191" y="96.1">36_CS</text>
<text x="153.4" y="103.7">32_OUT1B</text>
<text x="187.3" y="103.7">33_MCLK2</text>
<text x="153.4" y="108.8">D-</text>
<text x="153.4" y="111.4">D+</text>
<text x="193" y="112.6">GND</text>
<text x="194.1" y="110.1">R-</text>
<text x="268.5" y="108.1">GND</text>
<text x="153.4" y="115.2">5V</text>
<text x="153.4" y="117.7">D-</text>
<text x="194.4" y="117.7">T-</text>
<text x="194.4" y="115.2">T+</text>
<text x="42.8" y="125.3">+3.3V</text>
<text x="153.4" y="120.2">D+</text>
<text x="153.4" y="122.8">GND</text>
<text x="153.4" y="125.3">GND</text>
<text x="168.5" y="126" transform="rotate(-90 168.5 126)">VBAT</text>
<text x="172.3" y="126" transform="rotate(-90 172.3 126)">3V3</text>
<text x="176.1" y="126" transform="rotate(-90 176.1 126)">GND</text>
<text x="179.9" y="126" transform="rotate(-90 179.9 126)">PROGRAM</text>
<text x="183.7" y="126" transform="rotate(-90 183.7 126)">ON_OFF</text>
<text x="193.5" y="120.2">LED</text>
<text x="194.1" y="122.8">R+</text>
<text x="252.3" y="122.5">+3.3V</text>
<text x="291.7" y="122.5">+3.3V</text>
<text x="21.3" y="126.6">ENC1</text>
<text x="21.3" y="128.6">01x05</text>
<text x="257.8" y="130.1">D1</text>
<text x="297.2" y="130.1">D2</text>
<text x="247.6" y="134.5">R4</text>
<text x="257.8" y="132.6">1N4148</text>
<text x="285.7" y="134.5">R5</text>
<text x="297.2" y="132.6">1N4148</text>
<text x="141.5" y="139.3">GND</text>
<text x="173.2" y="139.3">GND</text>
<text x="247.7" y="139.5">1k</text>
<text x="285.8" y="139.5">1k</text>
<text x="43.7" y="147.4">GND</text>
</g>
<g font-size="1.3" fill="#a90000">
<text x="26.6" y="27.7">2</text>
<text x="78" y="27.7">3</text>
<text x="90.7" y="27.7">2</text>
<text x="26.6" y="30.2">1</text>
<text x="84.8" y="35" transform="rotate(-90 84.8 35)">1</text>
<text x="199.3" y="40.4">49</text>
<text x="149.2" y="44.2">1</text>
<text x="149.2" y="46.7">2</text>
<text x="199.3" y="46.7">47</text>
<text x="199.3" y="44.2">48</text>
<text x="267.7" y="45.2" transform="rotate(-90 267.7 45.2)">8</text>
<text x="272.8" y="45.2" transform="rotate(-90 272.8 45.2)">4</text>
<text x="275.3" y="45.2" transform="rotate(-90 275.3 45.2)">5</text>
<text x="149.2" y="49.3">3</text>
<text x="149.2" y="51.8">4</text>
<text x="199.3" y="51.8">45</text>
<text x="199.3" y="49.3">46</text>
<text x="257.8" y="53.1">15</text>
<text x="281.2" y="53.1">3</text>
<text x="149.2" y="54.4">5</text>
<text x="149.2" y="56.9">6</text>
<text x="149.2" y="59.4">7</text>
<text x="199.3" y="59.4">42</text>
<text x="199.3" y="56.9">43</text>
<text x="199.3" y="54.4">44</text>
<text x="257.8" y="55.6">16</text>
<text x="257.8" y="58.2">17</text>
<text x="281.2" y="58.2">2</text>
<text x="26.6" y="65.8">3</text>
<text x="26.6" y="63.2">4</text>
<text x="92" y="65.8">6</text>
<text x="101.3" y="60.4" transform="rotate(-90 101.3 60.4)">8</text>
<text x="149.2" y="62">8</text>
<text x="149.2" y="64.5">9</text>
<text x="199.3" y="64.5">40</text>
<text x="199.3" y="62">41</text>
<text x="257.8" y="60.7">18</text>
<text x="257.8" y="63.2">19</text>
<text x="257.8" y="65.8">20</text>
<text x="280.6" y="63.2">30</text>
<text x="26.6" y="70.9">1</text>
<text x="26.6" y="68.3">2</text>
<text x="92" y="70.9">7</text>
<text x="109.8" y="68.3">1</text>
<text x="109.8" y="70.9">2</text>
<text x="148.5" y="67.1">10</text>
<text x="148.5" y="69.6">11</text>
<text x="199.3" y="69.6">38</text>
<text x="199.3" y="67.1">39</text>
<text x="257.8" y="68.3">21</text>
<text x="257.8" y="70.9">22</text>
<text x="280.6" y="70.9">10</text>
<text x="281.2" y="68.3">9</text>
<text x="109.8" y="73.4">3</text>
<text x="148.5" y="72.1">12</text>
<text x="148.5" y="74.7">13</text>
<text x="148.5" y="77.2">14</text>
<text x="199.3" y="77.2">35</text>
<text x="199.3" y="74.7">36</text>
<text x="199.3" y="72.1">37</text>
<text x="257.8" y="73.4">23</text>
<text x="257.8" y="75.9">24</text>
<text x="280.6" y="73.4">11</text>
<text x="280.6" y="75.9">12</text>
<text x="109.8" y="78.5">4</text>
<text x="148.5" y="79.8">15</text>
<text x="148.5" y="82.3">16</text>
<text x="199.3" y="82.3">33</text>
<text x="199.3" y="79.8">34</text>
<text x="257.8" y="78.5">25</text>
<text x="257.8" y="81">26</text>
<text x="257.8" y="83.6">27</text>
<text x="280.6" y="78.5">13</text>
<text x="280.6" y="81">14</text>
<text x="101.3" y="88.3" transform="rotate(-90 101.3 88.3)">5</text>
<text x="148.5" y="84.8">17</text>
<text x="148.5" y="87.4">18</text>
<text x="148.5" y="89.9">19</text>
<text x="199.3" y="89.9">30</text>
<text x="199.3" y="87.4">31</text>
<text x="199.3" y="84.8">32</text>
<text x="257.8" y="86.1">28</text>
<text x="280.6" y="86.1">31</text>
<text x="280.6" y="88.6">32</text>
<text x="148.5" y="92.5">20</text>
<text x="148.5" y="95">21</text>
<text x="199.3" y="95">28</text>
<text x="199.3" y="92.5">29</text>
<text x="270.3" y="96" transform="rotate(-90 270.3 96)">6</text>
<text x="272.8" y="96" transform="rotate(-90 272.8 96)">7</text>
<text x="26.6" y="100.1">2</text>
<text x="148.5" y="97.5">22</text>
<text x="148.5" y="100.1">23</text>
<text x="199.3" y="100.1">26</text>
<text x="199.3" y="97.5">27</text>
<text x="267.7" y="96.6" transform="rotate(-90 267.7 96.6)">29</text>
<text x="26.6" y="102.6">1</text>
<text x="148.5" y="102.6">24</text>
<text x="148.5" y="107.7">66</text>
<text x="199.3" y="102.6">25</text>
<text x="148.5" y="110.2">67</text>
<text x="199.3" y="111.5">64</text>
<text x="199.3" y="109">65</text>
<text x="148.5" y="114">55</text>
<text x="148.5" y="116.6">56</text>
<text x="148.5" y="119.1">57</text>
<text x="199.3" y="119.1">61</text>
<text x="199.3" y="116.6">62</text>
<text x="199.3" y="114">63</text>
<text x="148.5" y="121.7">58</text>
<text x="148.5" y="124.2">59</text>
<text x="199.3" y="121.7">60</text>
<text x="25.3" y="130.6">5</text>
<text x="167.4" y="130.9" transform="rotate(-90 167.4 130.9)">50</text>
<text x="171.2" y="130.9" transform="rotate(-90 171.2 130.9)">51</text>
<text x="175" y="130.9" transform="rotate(-90 175 130.9)">52</text>
<text x="178.8" y="130.9" transform="rotate(-90 178.8 130.9)">53</text>
<text x="182.6" y="130.9" transform="rotate(-90 182.6 130.9)">54</text>
<text x="25.3" y="135.6">3</text>
<text x="25.3" y="133.1">4</text>
<text x="25.3" y="140.7">1</text>
<text x="25.3" y="138.2">2</text>
</g>
<g font-size="1" fill="#840000">
<text x="181.2" y="45.2">(3.6v</text>
<text x="186.1" y="45.2">to</text>
<text x="188.6" y="45.2">5.5v)</text>
<text x="181.4" y="50.3">(250mA</text>
<text x="188.2" y="50.3">max)</text>
</g>
</svg>
